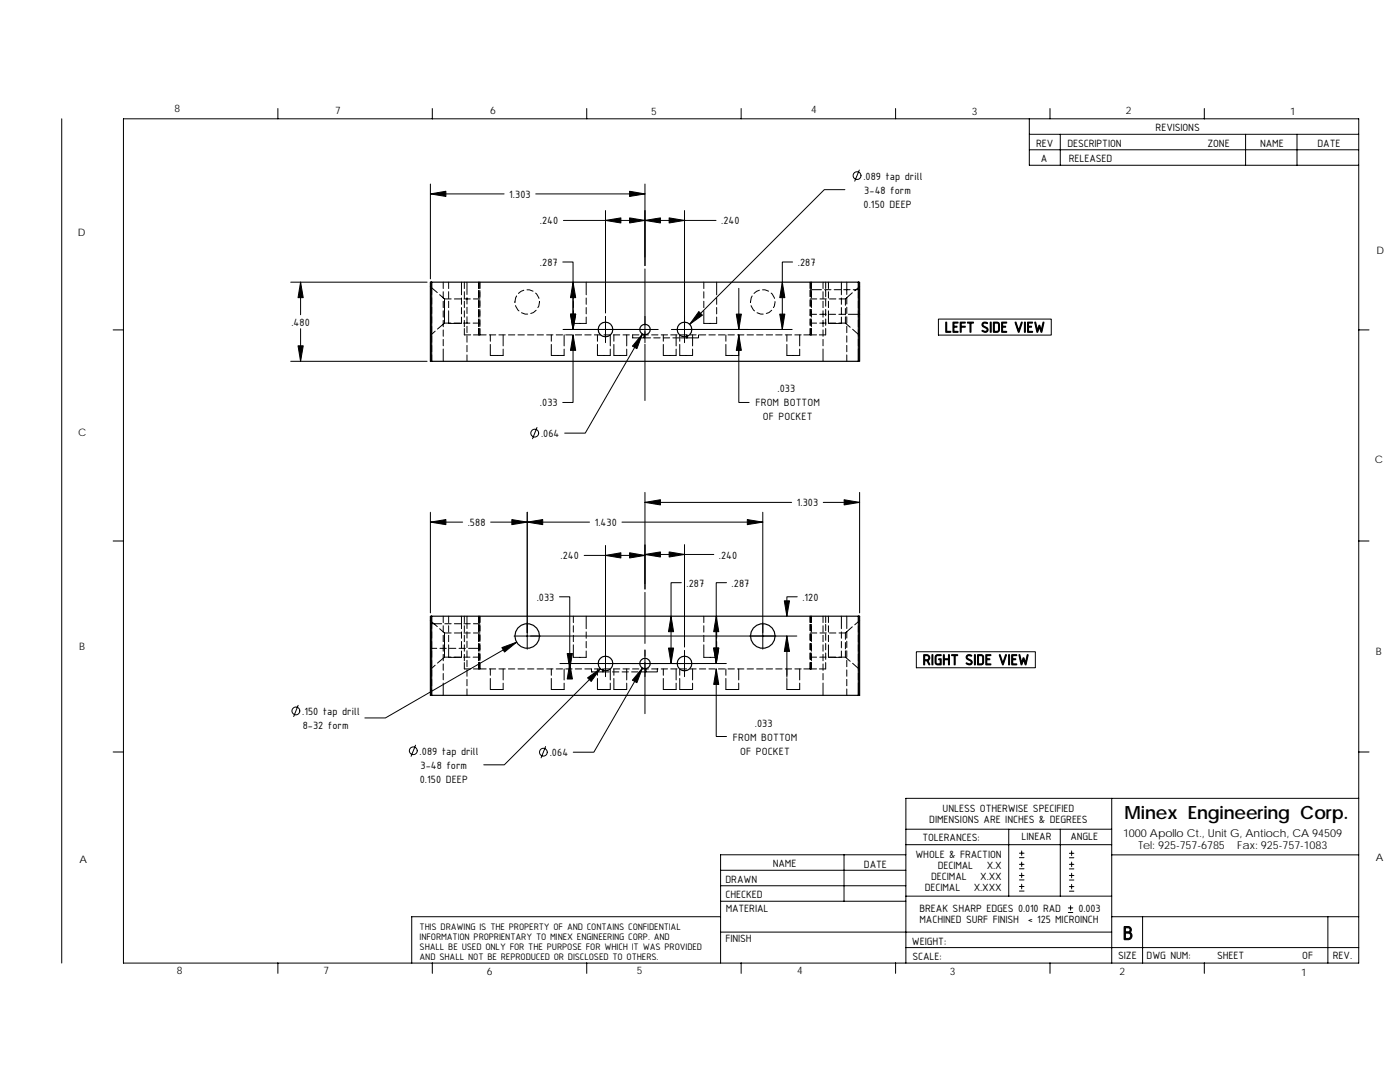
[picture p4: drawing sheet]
<svg xmlns="http://www.w3.org/2000/svg" width="279mm" height="216mm" viewBox="0 0 279 216" stroke-linecap="round" stroke-linejoin="round" font-family="sans-serif">
<g fill="none" stroke="#000" stroke-width=".2">
<path d="M12.3 23.7v168.5M55.5 21.7v2M85.9 36.7v18.9M85.9 38.7h14.7M86.3 21.7v2M106.9 38.7h21.8M117.1 21.7v2M128.7 36.7v16.3M147.9 21.7v2M168.6 37.8h-4.1l-26.9 26.9M171.5 33.9l-.9 2.3M178.7 21.7v2"/>
<path d="M205.4 23.7v9.3h65.8M205.4 29.9h65.8M205.4 26.8h65.8M209.5 21.7v2M211.6 26.8v6.2M240.3 21.7v2M248.6 26.8v6.2M258.8 26.8v6.2M58 56.3h27.2M60 56.3v6.5M85.9 57.2l1.4 1.2M86.1 56.3v2.5"/>
<path d="M86.1 59.4v1.3M87.7 58.8l1 .8M88.5 56.3v1.3M88.5 58.2v1.3M88.7 59.6v4.9M88.7 59.6h1.3M89.5 56.3v1.3M89.5 58.2v1.3M90.7 59.6h1.2M92.1 56.3v2.5M92.1 59.5v1.2M92.6 59.6h1.3"/>
<path d="M92.7 56.3v1.3M92.7 58.2v1.3M93.2 56.3v2.5M93.2 59.4v1.3M94.5 59.6h1.3M95.5 56.3v1.3M95.5 57.9v1.6M95.5 59.8v1.6M95.8 56.3v1.3M95.8 57.9v1.6M95.8 59.8v1.6M103.1 59.1l-.3 1.3"/>
<path d="M104.5 57.9l-1 .6M105.2 57.8h.4l.8 .3M106.9 58.5l.6 1M112.3 52.3h2.1v13.4M112.4 44h30.5M114.4 56.3v1.3M114.4 58.2v1.3M117 56.3v2.5M117 59.5v1.2M120.8 42v20.5M128.7 53.7v14.7M136.6 42v26.4"/>
<path d="M140.5 56.3v1.3M140.5 58.2v1.3M143 56.3v2.5M143 59.5v1.2M147.4 57.5v8.2M150.1 59.1l-.3 1.3M151.6 57.9l-1.1 .6M152.2 57.8h.5l.7 .3M153.9 58.5l.7 1M158.2 52.3h-2.1v13.4M161.7 56.3v1.3M161.7 57.9v1.3"/>
<path d="M161.7 59.8v1.3M161.7 59.6h1.3M161.7 57.8h2.2M161.9 56.3v1.3M161.9 57.9v1.6M161.9 59.8v1.6M163.6 59.6h1.3M164.3 56.3v1.3M164.3 58.2v1.3M164.6 57.8h1.2M164.8 56.3v1.3M164.8 57.9v1.3"/>
<path d="M164.8 59.8v1.3M165.3 56.3v1.3M165.3 58.2v1.3M165.5 59.6h1.3M166.5 57.8h1.2M167.4 59.6h1.3M167.9 56.3v2.5M167.9 59.5v1.2M168.4 57.8h1.3M168.7 59.6v1.3M169 56.3v2.5M169 59.4v1.3"/>
<path d="M170.1 58.4l-1.4 1.2M170.3 57.8h1.3M171.3 56.3v1.3M171.3 58.2v1.3M171.6 57.2l-1 .8M22.6 65.8h2M58 72.1h27.2M60 65.6v6.5M86.1 61.3v1.3M86.1 63.2v1.3M86.1 65.1v1.3M86.1 67v1.3"/>
<path d="M86.1 68.9v1.3M86.1 70.8v1.3M86.8 66.1l-.9 .8M88.5 60.1v1.3M88.5 62v1.3M88.5 63.9v1.3M88.5 65.8v1.3M88.5 67.7v1.3M88.5 69.6v2.5M88.7 64.5l-1.4 1.2M88.7 64.5h1.3M89.5 62v2.5h2.6v-1.2"/>
<path d="M89.5 60.1v1.3M90.6 64.5h1.3M92.1 61.4v1.2M92.5 64.5h1.3M92.7 65.6v1.2h1.2M92.7 60.1v1.3M92.7 62v1.3M92.7 63.9v1.3M93.2 61.3v1.3M93.2 63.2v1.3M93.2 65.1v1.3M93.2 67v1.3"/>
<path d="M93.2 68.9v1.3M93.2 70.8v1.3M94.4 64.5h1.4M94.5 66.8h2.5M95.5 61.7v1.6M95.5 63.6v1.6M95.5 65.6v1.2M95.8 61.7v1.6M95.8 63.6v1.6M95.8 65.6v1.2M97.7 66.8h1.2M97.9 68.7v2.2h2.5v-1.2"/>
<path d="M97.9 66.8v1.3M99.6 66.8h1.2M100.4 66.8v2.2M101.5 66.8h1.2M102.9 61l.7 1M103.4 66.8h1.2M104.1 62.4l.7 .3h.5M105.3 66.8h1.3M107 61.9l-.6 .5-.5 .1M107.2 66.8h1.3M107.7 60.2l-.2 .9-.2 .3M109.1 66.8h1.3"/>
<path d="M110 68.7v2.2h2.6v-1.2M110 66.8v1.3M111 66.8h1.3M112.4 65.7h19M112.6 66.8v2.2M112.9 66.8h1.3M114.4 66.8v13.5h-2.1M114.4 62v2.5h2.6v-1.2M114.4 60.1v1.3M114.8 66.8h1.3M116.7 66.8h1.3M117 61.4v1.2"/>
<path d="M118.6 66.8h1.3M119.2 68.7v2.2h2.6v-1.2M119.2 66.8v1.3M120.5 66.8h1.3v2.2M120.8 63.1v5.3M122.4 66.8h1.3M122.5 68.7v2.2h2.6v-1.2M122.5 66.8v1.3M124.3 66.8h1.3M125.1 66.8v2.2M126.2 66.8h1.3M126.3 66.8v.6h2.3v-.6v.6h1.2"/>
<path d="M128.1 66.8h1.3M128.2 66.7l-11.4 19.7h-4.1M128.7 68.7v11.2M130 66.8h1.3M130.5 67.4h1.2M132 66.8h1.2M132.4 68.7v2.2h2.5v-1.2M132.4 67.4h1.2M132.4 66.8v1.3M133.9 66.8h1.2M134 65.7h24.1M134.3 67.4h1.3"/>
<path d="M134.9 66.8v2.2M135.7 68.7v2.2h2.5v-1.2M135.7 66.8v1.3M135.8 66.8h1.2M135.8 67.4h1.3M137.1 66.8v.6M137.7 66.8h1.2M138.2 66.8v2.2M139.4 66.8v.6h-2.3M139.6 66.8h1.2M140.5 62v2.5h2.5v-1.2M140.5 60.1v1.3"/>
<path d="M141.5 66.8h1.2M143 61.4v1.2M143.4 66.8h1.3M144.9 68.7v2.2h2.5v-1.2M144.9 66.8v1.3M145.3 66.8h1.3M147.2 66.8h1.3M147.4 69v-2.2v13.5h2.1M149.1 66.8h1.3M149.9 61l.7 1M151 66.8h1.3M151.1 62.4l.7 .3h.5"/>
<path d="M152.9 66.8h1.3M154 61.9l-.5 .5-.6 .1M154.7 60.2l-.2 .9-.2 .3M154.8 66.8h1.3M156.7 66.8h1.3M157 68.7v2.2h2.6v-1.2M157 66.8v1.3M158.6 66.8h1.3M159.6 66.8v2.2M160.4 66.8h2.6M161.7 61.7v1.3M161.7 63.6v1.3"/>
<path d="M161.7 65.6v1.2M161.7 64.5h1.3M161.7 62.7h1.3M161.9 61.7v1.6M161.9 63.6v1.6M161.9 65.6v1.2M163.6 64.5h1.3M163.6 62.7h1.3M164.3 60.1v1.3M164.3 62v1.3M164.3 63.9v1.3M164.3 65.8v1.3"/>
<path d="M164.3 67.7v1.3M164.3 69.6v2.5M164.8 65.6v1.2h-1.3M164.8 61.7v1.3M164.8 63.6v1.3M165.3 62v2.5h2.6v-1.2M165.3 60.1v1.3M165.5 64.5h1.3M165.5 62.7h1.3M167.4 64.5h1.3M167.4 62.7h1.3M167.9 61.4v1.2"/>
<path d="M168.7 61.6v1.2M168.7 63.2v1.3M168.7 64.5l1 .8M169 61.3v1.3M169 63.2v1.3M169 65.1v1.3M169 67v1.3M169 68.9v1.3M169 70.8v1.3M169.3 62.7h2.3M170.2 65.7l1.3 1.2M171.3 60.1v1.3"/>
<path d="M171.3 62v1.3M171.3 63.9v1.3M171.3 65.8v1.3M171.3 67.7v1.3M171.3 69.6v2.5M187.3 63.7h22.5v3.2h-22.5zM271.2 65.8h2M107.2 85.3l-.9 2.2M128.7 98.3v19.2M171.6 98.3v24M22.6 107.9h2M85.9 102.2v20.1"/>
<path d="M85.9 104.2h6.4M97.9 104.2h19.7M105.2 102.2v27.3M111.7 119.1h2v14.4M116.6 110.8h12.1M120.8 108.8v26.2M124.1 104.2h28.1M128.7 118.2v10.2M128.7 110.6h13.8M128.7 100.2h29.3M136 116.3h-2.1v16.1M136.6 108.7v20.4"/>
<path d="M145 116.3h-2.1v16.1M152.2 102.2v27.3M159.1 119.1h-2.1v3.9M164.3 100.2h7.3M271.2 107.9h2M85.9 123.8l1.4 1.2M85.9 129.4h1.3M85.9 124.5h2.2M86.1 123v2.4M86.1 126v1.3M86.1 128v1.2M86.1 129.9v1.2"/>
<path d="M86.1 131.8v1.2M86.1 133.7v1.2M86.1 135.6v1.2M86.1 137.5v1.2M86.8 132.7l-.9 .9M87.7 125.5l1 .8M87.8 129.4h1.3M88.5 123v1.2M88.5 124.9v1.2M88.5 126.8v1.2M88.5 128.7v1.2M88.5 130.6v1.2"/>
<path d="M88.5 132.5v1.3M88.5 134.4v1.3M88.5 136.3v2.4M88.7 131.1l-1.4 1.2M88.7 126.3v4.8M88.7 126.3h1.3M88.7 131.1h1.3M88.8 124.5h1.2M89.5 123v1.2M89.5 124.9v1.2M89.5 126.8v1.2M89.5 128.7v2.5h2.6v-1.3"/>
<path d="M89.7 129.4h1.3M90.6 131.1h1.3M90.7 124.5h1.2M90.7 126.3h1.2M91.6 129.4h1.3M92.1 123v2.5M92.1 126.1v1.3M92.1 128v1.3M92.5 131.1h1.3M92.6 124.5h1.3M92.6 126.3h1.3M92.7 123v1.2"/>
<path d="M92.7 124.9v1.2M92.7 126.8v1.2M92.7 128.7v1.2M92.7 130.6v1.2M92.7 132.2v1.3h1.2M93.2 123v2.4M93.2 126v1.3M93.2 128v1.2M93.2 129.9v1.2M93.2 131.8v1.2M93.2 133.7v1.2M93.2 135.6v1.2"/>
<path d="M93.2 137.5v1.2M93.5 129.4h2.3M94.4 131.1h1.4M94.5 133.5h2.5M94.5 124.5h1.3M94.5 126.3h1.3M95.5 123v1.2M95.5 124.6v1.5M95.5 126.5v1.5M95.5 128.4v1.5M95.5 130.3v1.5M95.5 132.2v1.3"/>
<path d="M95.8 123v1.2M95.8 124.6v1.5M95.8 126.5v1.5M95.8 128.4v1.5M95.8 130.3v1.5M95.8 132.2v1.3M97.7 133.5h1.2M97.9 133.5v1.2M97.9 135.4v2.2h2.5v-1.3M99.6 133.5h1.2M100.4 133.5v2.2M101.5 133.5h1.2"/>
<path d="M102.6 126.9h56.4M103.1 128.1l-26.2 15.2h-4.1M103.4 133.5h1.2M105.3 133.5h1.3M107.2 133.5h1.3M109.1 133.5h1.3M110 133.5v1.2M110 135.4v2.2h2.6v-1.3M111 133.5h1.3M111.7 132.4h33.2M112.6 133.5v2.2M112.9 133.5h1.3"/>
<path d="M114.4 123v1.2M114.4 124.9v1.2M114.4 126.8v1.2M114.4 128.7v2.5h2.6v-1.3M114.8 133.5h1.3M116.7 133.5h1.3M117 123v2.5M117 126.1v1.3M117 128v1.3M118 133.5v.6h2.3v-.6v.6h1.3M118.6 133.5h1.3M119.2 133.5v1.2"/>
<path d="M119.2 135.4v2.2h2.6v-1.3M119.8 133.4l-19.2 19.2h-4.1M120.5 133.5h1.3v2.2M122.2 134.1h1.3M122.4 133.5h1.3M122.5 133.5v1.2M122.5 135.4v2.2h2.6v-1.3M124.1 134.1h1.3M124.3 133.5h1.3M125.1 133.5v2.2M126 134.1h1.3M126.2 133.5h1.3"/>
<path d="M127.6 134.1h1.3M128.1 133.5h1.3M128.2 133.3l-9.7 16.8h-4.1M128.7 129.7v12.7M128.9 133.5v.6M130 133.5h1.3M131.2 133.5v.6h-2.3M132 133.5h1.2M132.4 133.5v1.2M132.4 135.4v2.2h2.5v-1.3M133.9 133.5h1.2M134.9 133.5v2.2"/>
<path d="M135.7 133.5v1.2M135.7 135.4v2.2h2.5v-1.3M135.8 133.5h1.2M136.6 129.8v5.2M137.7 133.5h1.2M138.2 133.5v2.2M139.6 133.5h1.2M140.5 123v1.2M140.5 124.9v1.2M140.5 126.8v1.2M140.5 128.7v2.5h2.5v-1.3M141.5 133.5h1.2"/>
<path d="M142.9 133.5v13.5h2.1M143 123v2.5M143 126.1v1.3M143 128v1.3M143.4 133.5h1.3M144.9 133.5v1.2M144.9 135.4v2.2h2.5v-1.3M145.3 133.5h1.3M147.2 133.5h1.3M147.4 133.5v2.2M149.1 133.5h1.3M151 133.5h1.3"/>
<path d="M152.9 133.5h1.3M154.8 133.5h1.3M156.7 133.5h1.3M157 126.9v8.2M157 135.4v2.2h2.6v-1.3M158.6 133.5h1.3M159.6 133.5v2.2M160.4 133.5h2.6M161.7 123v1.2M161.7 124.6v1.3M161.7 126.5v1.3M161.7 128.4v1.3"/>
<path d="M161.7 130.3v1.3M161.7 132.2v1.3M161.7 126.3h1.3M161.7 131.1h1.3M161.9 123v1.2M161.9 124.6v1.5M161.9 126.5v1.5M161.9 128.4v1.5M161.9 130.3v1.5M161.9 132.2v1.3M163.6 131.1h1.3M163.6 126.3h1.3"/>
<path d="M164.3 123v1.2M164.3 124.9v1.2M164.3 126.8v1.2M164.3 128.7v1.2M164.3 130.6v1.2M164.3 132.5v1.3M164.3 134.4v1.3M164.3 136.3v2.4M164.8 123v1.2M164.8 124.6v1.3M164.8 126.5v1.3M164.8 128.4v1.3"/>
<path d="M164.8 130.3v1.3M164.8 132.2v1.3h-1.3M165.3 123v1.2M165.3 124.9v1.2M165.3 126.8v1.2M165.3 128.7v2.5h2.6v-1.3M165.5 131.1h1.3M165.5 126.3h1.3M167.4 131.1h1.3M167.4 126.3h1.3M167.9 123v2.5M167.9 126.1v1.3"/>
<path d="M167.9 128v1.3M168.7 126.3v1.3M168.7 128.2v1.3M168.7 129.9v1.2M168.7 131.1l1 .9M169 123v2.4M169 126v1.3M169 128v1.2M169 129.9v1.2M169 131.8v1.2M169 133.7v1.2M169 135.6v1.2"/>
<path d="M169 137.5v1.2M170.1 125.1l-1.4 1.2M170.2 132.4l1.3 1.2M171.3 123v1.2M171.3 124.9v1.2M171.3 126.8v1.2M171.3 128.7v1.2M171.3 130.6v1.2M171.3 132.5v1.3M171.3 134.4v1.3M171.3 136.3v2.4M171.6 123.8l-1 .9"/>
<path d="M182.9 130h23.7v3.2h-23.7zM22.6 150.1h2v42.1h246.6v-168.5h-246.6v126.4M59.5 140.7l-.9 2.3M82.9 148.7l-.9 2.2M108.9 149l-.9 2.2M221.9 159.3v32.9M271.2 159.3h-90.4v32.9M271.2 150.1h2M143.8 179.8h37M143.8 173.7h37M143.8 176.7h37M168.4 170.6v9.2"/>
<path d="M180.8 168.6h41.1M180.8 170.6h-37v21.6M180.8 178.8h41.1M180.8 165.5h41.1M201.3 165.5v13.3M203.5 171.1h.9M203.5 170.2h.9M203.5 173.4h.9M203.5 172.5h.9M203.5 175.6h.9M203.5 174.7h.9M203.5 177.8h.9"/>
<path d="M203.5 176.9h.9M203.9 169.8v.9M203.9 172v.9M203.9 174.2v.9M203.9 176.4v1M211.6 165.5v13.3M213.4 171.2h.9M213.4 173.4h.9M213.4 172.5h.9M213.4 174.7h.9M213.4 177.8h.9M213.4 170.3h.9"/>
<path d="M213.4 175.6h.9M213.4 176.9h.9M213.9 169.8v.9M213.9 172v.9M213.9 174.2v1M213.9 176.5v.9M221.9 170.6h49.3M55.5 192.2v2M86.3 192.2v2M117.1 192.2v2M143.8 182.9h-61.6v9.3M143.8 186h78.1"/>
<path d="M147.9 192.2v2M178.7 192.2v2M180.8 189.1h90.4M209.5 192.2v2M213.2 182.1h.9M213.2 181.2h.9M213.7 180.7v.9M221.9 182.9h49.3M228 182.9v9.3M240.3 192.2v2M265 182.9v9.3"/>
<circle cx="171" cy="35" r=".78"/>
<circle cx="106.7" cy="86.4" r=".78"/>
<circle cx="59.1" cy="141.9" r=".78"/>
<circle cx="82.5" cy="149.8" r=".78"/>
<circle cx="108.4" cy="150.1" r=".78"/>
</g>
<g fill="none" stroke="#000" stroke-width=".23">
<path d="M86.1 56.3v15.8M171.3 56.3h.3v15.8h-.3M171.3 56.3v15.8M171.3 56.3h-85.4v15.8h85.4M85.9 123h85.7v15.7h-85.7zM86.1 123v15.7M171.3 123v15.7"/>
<circle cx="120.8" cy="65.7" r="1.47"/>
<circle cx="128.7" cy="65.8" r="1.04"/>
<circle cx="136.6" cy="65.7" r="1.47"/>
<circle cx="105.2" cy="126.9" r="2.46"/>
<circle cx="120.8" cy="132.4" r="1.47"/>
<circle cx="128.7" cy="132.4" r="1.05"/>
<circle cx="136.6" cy="132.4" r="1.47"/>
<circle cx="152.2" cy="126.9" r="2.46"/>
</g>
<g fill="#000" stroke="#000" stroke-width=".2">
<path d="M85.9 38.7l3.1-.5v1z" fill-rule="evenodd"/>
<path d="M125.6 38.2l3.1 .5-3.1 .5z" fill-rule="evenodd"/>
<path d="M60 56.3l.5 3.1h-1z" fill-rule="evenodd"/>
<path d="M114.4 56.3l.5 3.1h-1z" fill-rule="evenodd"/>
<path d="M120.8 44l3.1-.5v1z" fill-rule="evenodd"/>
<path d="M125.6 43.5l3.1 .5-3.1 .5z" fill-rule="evenodd"/>
<path d="M128.7 44l3.1-.5v1z" fill-rule="evenodd"/>
<path d="M133.5 43.5l3.1 .5-3.1 .5z" fill-rule="evenodd"/>
<path d="M156.1 56.3l.5 3.1h-1z" fill-rule="evenodd"/>
<path d="M59.5 69h1l-.5 3.1z" fill-rule="evenodd"/>
<path d="M113.9 62.7h1l-.5 3z" fill-rule="evenodd"/>
<path d="M113.9 62.7h1l-.5 3z" fill-rule="evenodd"/>
<path d="M114.4 66.8l.5 3.1h-1z" fill-rule="evenodd"/>
<path d="M128.2 66.7l-1.1 2.9-.9-.5z" fill-rule="evenodd"/>
<path d="M139.5 62.2l.7 .7-2.6 1.8z" fill-rule="evenodd"/>
<path d="M146.9 62.7h1.1l-.6 3z" fill-rule="evenodd"/>
<path d="M147.4 66.8l.6 3.1h-1.1z" fill-rule="evenodd"/>
<path d="M155.6 62.7h1l-.5 3z" fill-rule="evenodd"/>
<path d="M85.9 104.2l3.1-.5v1z" fill-rule="evenodd"/>
<path d="M105.2 104.2l3.1-.5v1z" fill-rule="evenodd"/>
<path d="M102.2 103.7l3 .5-3 .5z" fill-rule="evenodd"/>
<path d="M120.8 110.8l3.1-.5v1z" fill-rule="evenodd"/>
<path d="M128.7 110.6l3.1-.5v1z" fill-rule="evenodd"/>
<path d="M128.7 100.2l3.1-.5v1.1z" fill-rule="evenodd"/>
<path d="M125.6 110.3l3.1 .5-3.1 .5z" fill-rule="evenodd"/>
<path d="M133.5 110.1l3.1 .5-3.1 .5z" fill-rule="evenodd"/>
<path d="M149.1 103.7l3.1 .5-3.1 .5z" fill-rule="evenodd"/>
<path d="M168.5 99.7l3.1 .5-3.1 .6z" fill-rule="evenodd"/>
<path d="M100.2 129.2l2.9-1.1-2.4 2z" fill-rule="evenodd"/>
<path d="M113.7 132.4l.5 3.1h-1z" fill-rule="evenodd"/>
<path d="M113.2 130.4h1l-.5 3.1z" fill-rule="evenodd"/>
<path d="M117.3 135.3l2.5-1.9-1.8 2.6z" fill-rule="evenodd"/>
<path d="M128.2 133.3l-1.1 2.9-.9-.5z" fill-rule="evenodd"/>
<path d="M133.4 129.3h1l-.5 3.1z" fill-rule="evenodd"/>
<path d="M133.9 123l.5 3h-1z" fill-rule="evenodd"/>
<path d="M142.4 129.3h1l-.5 3.1z" fill-rule="evenodd"/>
<path d="M142.9 133.5l.5 3.1h-1z" fill-rule="evenodd"/>
<path d="M142.4 129.3h1l-.5 3.1z" fill-rule="evenodd"/>
<path d="M142.9 123l.5 3h-1z" fill-rule="evenodd"/>
<path d="M157 126.9l.6 3.1h-1.1z" fill-rule="evenodd"/>
<path d="M156.5 119.9h1.1l-.6 3.1z" fill-rule="evenodd"/>
</g>
<text font-size="4.1" x="224.1" y="187.5">B</text>
<text font-size="3.6" x="224.4" y="163.4">Minex Engineering Corp.</text>
<g font-size="3.2">
<text x="188.5" y="66.3">LEFT SIDE VIEW</text>
<text x="184.1" y="132.7">RIGHT SIDE VIEW</text>
</g>
<g font-size="2.3">
<text x="206.8" y="29.3">REV</text>
<text x="213" y="29.3">DESCRIPTION</text>
<text x="230.6" y="26.2">REVISIONS</text>
<text x="241" y="29.3">ZONE</text>
<text x="251.5" y="29.3">NAME</text>
<text x="262.9" y="29.3">DATE</text>
<text x="172.3" y="35.9">.089 tap drill</text>
<text x="207.7" y="32.2">A</text>
<text x="213.3" y="32.2">RELEASED</text>
<text x="101.6" y="39.5">1.303</text>
<text x="172.3" y="41.4">0.150 DEEP</text>
<text x="172.5" y="38.7">3-48 form</text>
<text x="107.7" y="44.8">.240</text>
<text x="143.9" y="44.8">.240</text>
<text x="107.8" y="53.1">.287</text>
<text x="159.2" y="53.1">.287</text>
<text x="58.1" y="65">.480</text>
<text x="107.8" y="81.1">.033</text>
<text x="150.8" y="81.1">FROM BOTTOM</text>
<text x="152.3" y="83.9">OF POCKET</text>
<text x="155.2" y="78.3">.033</text>
<text x="108" y="87.2">.064</text>
<text x="159" y="101">1.303</text>
<text x="93.3" y="105">.588</text>
<text x="118.7" y="105">1.430</text>
<text x="111.9" y="111.6">.240</text>
<text x="143.5" y="111.4">.240</text>
<text x="107.1" y="119.9">.033</text>
<text x="137" y="117.1">.287</text>
<text x="146" y="117.1">.287</text>
<text x="160.1" y="119.9">.120</text>
<text x="60.3" y="142.7">.150 tap drill</text>
<text x="60.4" y="145.5">8-32 form</text>
<text x="146.3" y="147.8">FROM BOTTOM</text>
<text x="150.6" y="145">.033</text>
<text x="83.7" y="150.6">.089 tap drill</text>
<text x="83.9" y="153.4">3-48 form</text>
<text x="109.7" y="150.9">.064</text>
<text x="147.7" y="150.6">OF POCKET</text>
<text x="83.8" y="156.2">0.150 DEEP</text>
<text x="184.1" y="167.8">TOLERANCES:</text>
<text x="185.5" y="164.2">DIMENSIONS ARE INCHES &amp; DEGREES</text>
<text x="188.1" y="162">UNLESS OTHERWISE SPECIFIED</text>
<text x="203.9" y="167.7">LINEAR</text>
<text x="213.6" y="167.6">ANGLE</text>
<text x="154.2" y="173">NAME</text>
<text x="172.4" y="173.1">DATE</text>
<text x="182.7" y="171.1">WHOLE &amp; FRACTION</text>
<text x="187.1" y="173.4">DECIMAL</text>
<text x="196.9" y="173.4">X.X</text>
<text x="144.8" y="176.2">DRAWN</text>
<text x="144.8" y="179.2">CHECKED</text>
<text x="184.6" y="177.8">DECIMAL</text>
<text x="185.8" y="175.6">DECIMAL</text>
<text x="194.3" y="177.8">X.XXX</text>
<text x="195.6" y="175.6">X.XX</text>
<text x="144.8" y="181.9">MATERIAL</text>
<text x="183.5" y="184.2">MACHINED SURF FINISH</text>
<text x="183.5" y="182">BREAK SHARP EDGES 0.010 RAD</text>
<text x="205.1" y="184.2">&lt; 125 MICROINCH</text>
<text x="215.3" y="182">0.003</text>
<text x="144.8" y="187.9">FINISH</text>
<text x="182" y="188.5">WEIGHT:</text>
<text x="182.1" y="191.5">SCALE:</text>
<text x="223.2" y="191.3">SIZE</text>
<text x="228.8" y="191.4">DWG NUM:</text>
<text x="242.9" y="191.4">SHEET</text>
<text x="259.9" y="191.4">OF</text>
<text x="266" y="191.4">REV.</text>
</g>
<g font-size="2.2">
<text x="224.2" y="167">1000 Apollo Ct., Unit G, Antioch, CA 94509</text>
<text x="227.2" y="169.4">Tel: 925-757-6785</text>
<text x="246.9" y="169.4">Fax: 925-757-1083</text>
</g>
<g font-size="2.1">
<text x="34.8" y="22.3">8</text>
<text x="66.9" y="22.7">7</text>
<text x="97.8" y="22.8">6</text>
<text x="129.9" y="23">5</text>
<text x="161.9" y="22.5">4</text>
<text x="194" y="22.9">3</text>
<text x="224.7" y="22.6">2</text>
<text x="257.5" y="22.9">1</text>
<text x="15.5" y="47">D</text>
<text x="274.7" y="50.6">D</text>
<text x="15.6" y="87">C</text>
<text x="274.4" y="92.4">C</text>
<text x="15.8" y="129.7">B</text>
<text x="274.6" y="130.6">B</text>
<text x="15.8" y="172.1">A</text>
<text x="274.6" y="171.8">A</text>
<text x="35.3" y="194.4">8</text>
<text x="64.6" y="194.4">7</text>
<text x="97.1" y="194.6">6</text>
<text x="127.1" y="194.4">5</text>
<text x="159.1" y="194.4">4</text>
<text x="189.6" y="194.5">3</text>
<text x="223.4" y="194.5">2</text>
<text x="259.7" y="194.7">1</text>
</g>
<g font-size="2">
<text x="83.7" y="185.6">THIS DRAWING IS THE PROPERTY OF AND CONTAINS CONFIDENTIAL</text>
<text x="83.7" y="187.5">INFORMATION PROPRIENTARY TO MINEX ENGINEERING CORP. AND</text>
<text x="83.7" y="189.5">SHALL BE USED ONLY FOR THE PURPOSE FOR WHICH IT WAS PROVIDED</text>
<text x="83.7" y="191.5">AND SHALL NOT BE REPRODUCED OR DISCLOSED TO OTHERS.</text>
</g>
</svg>
